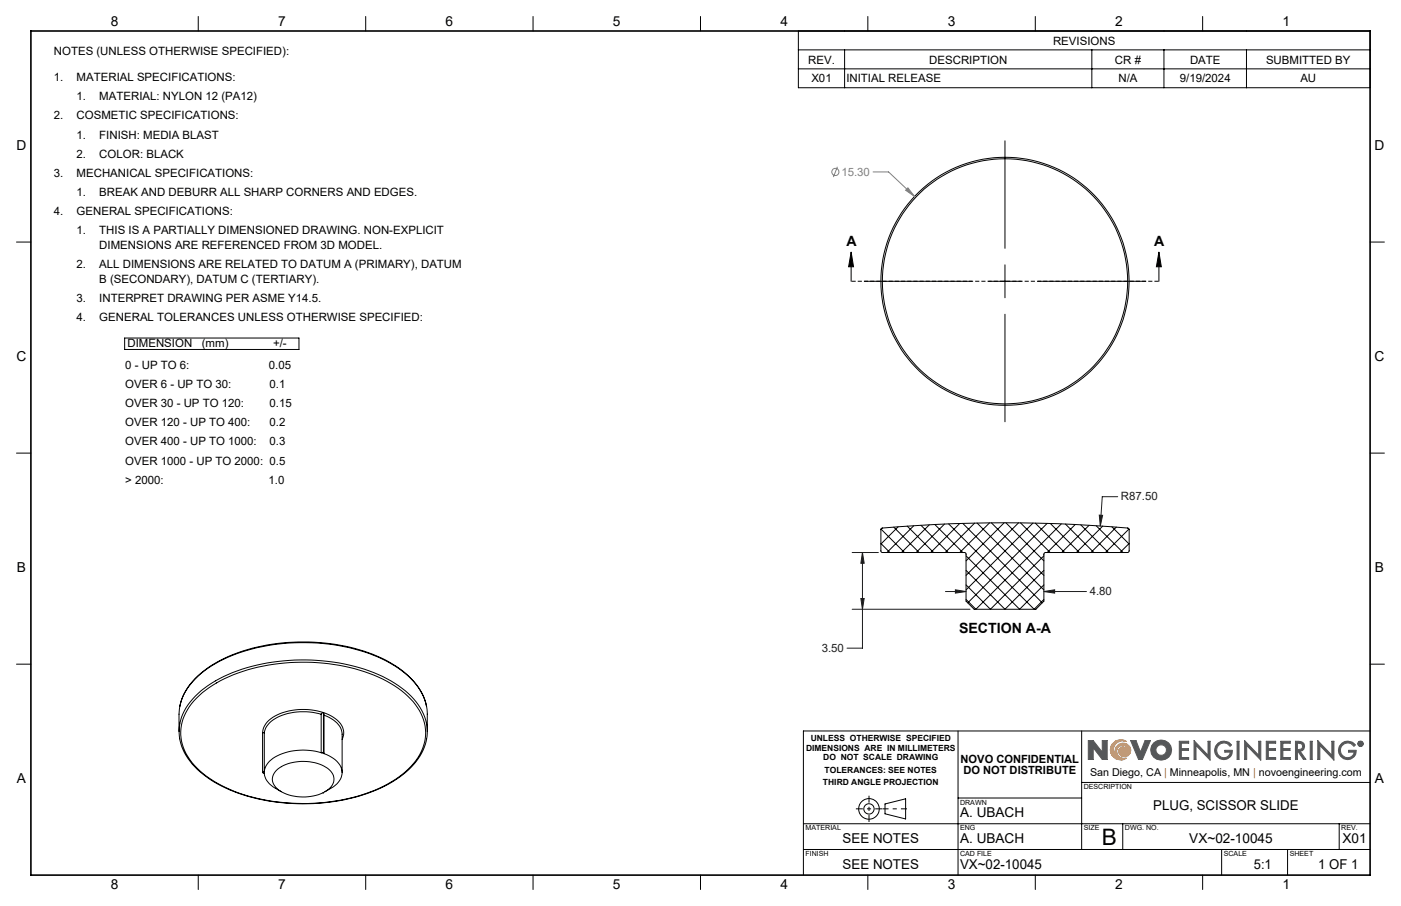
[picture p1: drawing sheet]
<svg xmlns="http://www.w3.org/2000/svg" width="432mm" height="279mm" viewBox="0 0 432 279" stroke-linecap="round" stroke-linejoin="round" font-family="sans-serif">
<g fill="none" stroke="#000" stroke-width=".31">
<path d="M61.1 5.1v4.5M112.7 5.1v4.5M164.3 5.1v4.5M215.9 5.1v4.5M267.5 5.1v4.5M319.1 5.1v4.5M370.7 5.1v4.5M5.1 74.6h4.4M422.3 74.6h4.4M5.1 139.7h4.4M422.3 139.7h4.4M271.5 167.6l2.8 2.8"/>
<path d="M271.5 163.2l7.3 7.2M271.6 163.1v-.1a404.7 404.7 0 0 1 76.3 0l.1 6.9-.4 .5-25.6 .1-.3 .4v14.5l-2.4 2.5h-19.1l-2.5-2.5v-14.6l-.2-.3-25.6-.1-.4-.4zM271.9 162.8l-.4 .5M275.4 162.6l7.9 7.8M276.8 162.5l-5.3 5.3M279.6 162.2l8.2 8.2M281.6 162.1l-8.2 8.3M283.8 162l8.4 8.4M286.4 161.9l-8.6 8.5M288.1 161.7l8.7 8.7M291.1 161.6l-8.7 8.8M292.4 161.6l26.3 26.3 3-3"/>
<path d="M295.8 161.4l-9 9M296.7 161.4l24.5 24.5M297.7 175.9l12 12 12-12M297.7 171.4l16.6 16.5 7.4-7.5M300.4 161.3l-9.1 9.1M301.1 161.3l20.6 20.6M305 161.3l-9.2 9.1M305.5 161.2l16.2 16.2M309.5 161.2l-11.8 11.8M310 161.2l11.7 11.8M313.9 161.2l-16.2 16.2M314.5 161.3l9.2 9.1"/>
<path d="M318.4 161.3l-20.7 20.6M319.1 161.3l9.1 9.1M321.7 171.4l-16.4 16.5-7.6-7.5M322.8 161.4l-24.5 24.5M323.7 161.4l9 9M327.1 161.6l-26.3 26.3-3.1-3M328.4 161.6l8.7 8.8M331.4 161.7l-8.6 8.7M333.1 161.9l8.5 8.5M335.7 162l-8.5 8.4M337.9 162.1l8.2 8.3M339.9 162.2l-8.1 8.2"/>
<path d="M342.7 162.5l5.3 5.3M344.1 162.6l-7.9 7.8M347.6 162.8l.4 .5M347.9 163.2l-7.2 7.2M348 167.6l-2.8 2.8M5.1 204.8h4.4M55.4 217.8a19.5 19.5 0 0 1 9.4-12.4 55.6 55.6 0 0 1 33.6-7.2 47.3 47.3 0 0 1 26.8 9.6 17.6 17.6 0 0 1 6.2 10M60.6 215.3a42 42 0 0 1 23.7-10.4 59.1 59.1 0 0 1 34.9 5.2 22 22 0 0 1 11.6 12.8 15.1 15.1 0 0 1-5.8 15.1 46.5 46.5 0 0 1-26.7 9.6 57.2 57.2 0 0 1-31.2-6 21.1 21.1 0 0 1-11.1-13 14.5 14.5 0 0 1 4.6-13.3zM99.7 219.7a18.7 18.7 0 0 0-16.8 2.4l-1.6 2.2-.4 1.7M99.7 219.7l-.7 .6M99.7 219.7l.2 .9M99.7 219.7a8.2 8.2 0 0 1 6.2 5.7v1.2l-.5 1.4"/>
<path d="M99.7 219.7v12.3M422.3 204.8h4.4M55.2 225.6v-5.4a15.8 15.8 0 0 1 5.9-11.7 45 45 0 0 1 24.7-9.9 58.4 58.4 0 0 1 34.7 6 20.6 20.6 0 0 1 11 13.3l.2 1.8v5.9M55.4 227.9a15 15 0 0 1 5.7-14 44.3 44.3 0 0 1 24.7-9.9 58 58 0 0 1 34.7 6 21 21 0 0 1 10.9 13.1 14.8 14.8 0 0 1-4.6 13.5 41.5 41.5 0 0 1-23.9 10.6 59.2 59.2 0 0 1-36-5.5 22.5 22.5 0 0 1-11.2-12.4l-.3-1.4M80.9 226l.4-.1 .2 .2M80.9 226v12.3M80.9 238.3l.6 .2M81.5 238.5a6.3 6.3 0 0 0 3.4 4.6l1.8 1.1M81.5 237.9v.6M81.5 226.1v11.8M81.5 237.9l-.6 .4M85.2 237.6a13.6 13.6 0 0 1 16.7 .2 3.8 3.8 0 0 1-1.2 6 14.1 14.1 0 0 1-15.3-.6 3.6 3.6 0 0 1-.2-5.6z"/>
<path d="M99 232.1a17.5 17.5 0 0 0-16 2.7l-1.1 1.5-.4 1.6M99 232.1l.9 .3M99 220.3a17.9 17.9 0 0 0-15.4 2.2l-1.7 2-.4 1.6M99 220.3v11.8M99.7 232l-.7 .1M99.7 232l.2 .4M99.9 232.4a7.1 7.1 0 0 1 5.5 6.1 6.2 6.2 0 0 1-3.5 4.6l-1.7 1.1M99.9 220.6a7.2 7.2 0 0 1 5.5 5.8v11.9M99.9 220.6v11.8M295.3 225.4v44.5M333.4 225.4v36.6M422.3 225.4h-174.7v44.5"/>
<path d="M99.7 244.4l-.1 .1M247.6 254h174.7M272.8 247.9l6.3-1.6v6.3l-6.3-1.6zM295.3 246.1h38.1M333.4 241.3h88.9M346 254v8M412.7 254v8M61.1 269.9v4.4M112.7 269.9v4.4M164.3 269.9v4.4M215.9 269.9v4.4M247.6 262h174.7"/>
<path d="M267.5 269.9v4.4M319.1 269.9v4.4M370.7 269.9v4.4M376.5 262v7.9M396.8 262v7.9"/>
<circle cx="309.8" cy="86.8" r="37.8"/>
<circle cx="309.8" cy="86.7" r="38.2"/>
<circle cx="267.8" cy="249.5" r="1.59"/>
<circle cx="267.8" cy="249.5" r="3.2"/>
</g>
<path d="M342.7 229.6a3.1 3.1 0 0 1 4.5-.9 2.82 2.82 0 0 0-3.9 1.7 2.82 2.82 0 0 0 2.3 3.6 2.45 2.45 0 0 1-1.1-4.2 2.45 2.45 0 0 1 4 1.5 1.88 1.88 0 0 1-1.9 2.1 1.88 1.88 0 0 1-1.8-2.2l.6-.7a1.82 1.82 0 0 1 2.4 1.5 1.89 1.89 0 0 0-2.6-2 1.89 1.89 0 0 0-.3 3.3l1.5 .6 .8-.1a3.2 3.2 0 0 1-4-.2 3.2 3.2 0 0 1-.5-4z" fill="none" stroke="#f78d2a" stroke-width=".31"/>
<g fill="none" stroke="#555759" stroke-width=".31">
<path d="M336.9 230.6v3.6h-1.5v-5.8h1.5l2.8 3.6M336.9 230.6h.1M337 230.6l2.7 3.6h1.5v-5.8h-1.5v3.6M339.7 232h.1M348.5 228.4h1.6l1.4 3.6 1.4-3.6h1.7l-2.5 5.8h-1.2zM363.5 228.6h2.9v.6h-2.3v1.7h2.2v.5h-2.2v2.2h2.3v.6h-2.9zM368 228.4l4.3 4.5v-4.3h.7v5.8l-4.4-4.5v4.3h-.6zM375.4 229.2a2.89 2.89 0 0 1 4.2 .5l-.5 .5a2.26 2.26 0 0 0-3.2-.7 2.26 2.26 0 0 0-.5 3.2 2.26 2.26 0 0 0 3.3 .4l.5-1.1h-1.7v-.6h2.3a2.78 2.78 0 0 1-4 2.5 2.78 2.78 0 0 1-.4-4.7zM381.3 228.6h.6v5.6h-.6zM383.6 228.4l4.3 4.5v-4.3h.7v5.8l-4.4-4.5v4.3h-.6zM390.3 228.6h2.9v.6h-2.3v1.7h2.2v.5h-2.2v2.2h2.3v.6h-2.9zM394.8 228.6h2.9v.6h-2.3v1.7h2.2v.5h-2.2v2.2h2.3v.6h-2.9z"/>
<path d="M399.3 228.6a2.74 2.74 0 0 1 2.6 .8l.2 .8-.3 .9-1.1 .6 1.8 2.5h-.8l-1.7-2.5h-.1v2.5h-.6zM399.9 229.2l1.1 .1a1.02 1.02 0 0 1 0 1.7l-1.1 .2zM403.8 228.6h.6v5.6h-.6zM406.2 228.4l4.3 4.5v-4.3h.6v5.8l-4.3-4.5v4.3h-.6zM413.6 229.2a2.89 2.89 0 0 1 4.2 .5l-.5 .5a2.25 2.25 0 0 0-3.3-.7 2.25 2.25 0 0 0-.2 3.4 2.25 2.25 0 0 0 3.4-.3l.1-.6h-1.6v-.6h2.3a2.79 2.79 0 0 1-4 2.5 2.79 2.79 0 0 1-.4-4.7zM419 228.9l.6 .1-.1 .4 .2 .4-.4-.4-.3 .4zM419.2 229l.3 .2-.3 .1z"/>
<circle cx="357.9" cy="231.3" r="1.64"/>
<circle cx="357.9" cy="231.3" r="3.2"/>
<circle cx="419.3" cy="229.4" r=".85"/>
<circle cx="419.3" cy="229.4" r=".71"/>
</g>
<path d="M279.5 249.4h-7.5" fill="none" stroke="#000" stroke-width=".31" stroke-dasharray="15.2 1.3 1.3 1.3" stroke-dashoffset="13.4" stroke-linecap="butt"/>
<path d="M263.8 249.4h8.1M267.8 245.4v8.1" fill="none" stroke="#000" stroke-width=".31" stroke-dasharray="15.2 1.3 1.3 1.3" stroke-dashoffset="13.1" stroke-linecap="butt"/>
<path d="M9.5 9.6h412.8v260.3h-412.8z" fill="none" stroke="#000" stroke-width=".5"/>
<path d="M343 229.1a3.2 3.2 0 0 1 4.2-.4 2.82 2.82 0 0 0-3.9 1.7 2.82 2.82 0 0 0 2.3 3.6 2.43 2.43 0 0 1-1.9-2.8 2.43 2.43 0 0 1 2.7-2 2.43 2.43 0 0 1 2.1 2.7 1.82 1.82 0 0 1-2.5 1.5 1.82 1.82 0 0 1-.9-2.7 1.73 1.73 0 0 1 2.7 1.3 1.9 1.9 0 0 0-2.6-2 1.9 1.9 0 0 0-.3 3.3l.8 .5h1.5a3.2 3.2 0 0 1-4.2-.4 3.2 3.2 0 0 1 0-4.3z" fill-rule="evenodd" fill="#f78d2a"/>
<path d="M335.4 228.4v5.8h1.5v-3.6l2.8 3.6h1.5v-5.8h-1.5v3.6l-2.8-3.6zM348.5 228.4l2.4 5.8h1.2l2.5-5.8h-1.7l-1.4 3.6-1.4-3.6zM355.6 229.1a3.1 3.1 0 0 0 .2 4.6 3.1 3.1 0 0 0 4.6-.6 3.1 3.1 0 0 0-1-4.5l-1.8-.4-1 .3zM356.2 231.3a1.65 1.65 0 0 1 3.3 0 1.65 1.65 0 0 1-3.3 0zM363.5 228.6v5.6h2.9v-.6h-2.3v-2.2h2.2v-.5h-2.2v-1.7h2.3v-.6zM368 228.4v5.8h.6v-4.3l4.4 4.5v-5.8h-.7v4.3zM375.2 229.3a2.79 2.79 0 0 0 .7 4.7 2.79 2.79 0 0 0 3.9-2.6h-2.3v.6h1.7a2.16 2.16 0 0 1-3 1.4 2.16 2.16 0 0 1-.9-3.2 2.22 2.22 0 0 1 3.8 0l.5-.5a2.92 2.92 0 0 0-4.4-.4zM381.3 228.6v5.6h.6v-5.6zM383.6 228.4v5.8h.6v-4.3l4.4 4.5v-5.8h-.7v4.3zM390.3 228.6v5.6h2.9v-.6h-2.3v-2.2h2.2v-.5h-2.2v-1.7h2.3v-.6zM394.8 228.6v5.6h2.9v-.6h-2.3v-2.2h2.2v-.5h-2.2v-1.7h2.3v-.6zM399.3 228.6v5.6h.6v-2.5l1.8 2.5h.8l-1.8-2.5 1.1-.6 .3-1.3a1.6 1.6 0 0 0-2.1-1.2zM399.9 229.2l1.3 .3 .3 .4-.3 1-1.3 .3zM403.8 228.6v5.6h.6v-5.6zM406.2 228.4v5.8h.6v-4.3l4.3 4.5v-5.8h-.6v4.3zM413.3 229.4a2.79 2.79 0 0 0 .9 4.6 2.79 2.79 0 0 0 3.8-2.6h-2.3v.6h1.6a2.18 2.18 0 0 1-3.2 1.3 2.18 2.18 0 0 1-.4-3.5 2.22 2.22 0 0 1 3.6 .4l.5-.5a2.89 2.89 0 0 0-4.5-.3zM419 228.9v.9h.2v-.4l.5 .4-.2-.4 .2-.4zM419.2 229l.3 .2-.3 .1zM418.5 229.4a.85 .85 0 0 0 1.7 0 .85 .85 0 0 0-1.7 0zM418.6 229.4a.71 .71 0 0 1 1.4 0 .71 .71 0 0 1-1.4 0z" fill-rule="evenodd" fill="#555759"/>
<g fill="none" stroke="#808080" stroke-width=".31">
<path d="M258.1 51.4l-1.2 3.2M269.1 53h4.8l8 7.6M279.8 57.9l2.1 2.7-2.8-1.9z"/>
<circle cx="257.5" cy="53" r="1.12"/>
</g>
<g fill="none" stroke="#000" stroke-width=".31">
<path d="M246.1 9.6h176.2v17.5h-176.2zM246.1 15.4h176.2M260.3 15.4v11.7M336.5 15.4v11.7M358.7 15.4v11.7M384.2 15.4v11.7M246.1 21.2h176.2M309.7 43.4v33.2M262.3 77.8l.8 4.5h-1.6zM262.3 77.8v8.9M357.2 77.8l.7 4.5h-1.5zM357.2 77.8v8.9"/>
<path d="M266.4 86.7h33.2M304.7 86.7h10.1M309.7 81.7v10.1M309.7 96.9v33.2M319.9 86.7h33.2M38.4 104.2h53.7v3.6h-53.7z"/>
</g>
<path d="M338.8 158.9h1l-.7 3.3zM344.5 153.2h-4.8l-.6 9M262.6 170.4h8.1M265.8 170.4l.5 3.3h-1zM265.8 170.4v29.5h-4.7M262.6 187.9h36.4M265.3 184.6h1l-.5 3.3zM291.4 182.4h6.3M294.5 181.9l3.2 .5-3.2 .5zM321.7 182.4l3.3-.5v1zM321.7 182.4h13.2" fill="none" stroke="#191924" stroke-width=".31"/>
<path d="M357.2 86.7h-94.9" fill="none" stroke="#000" stroke-width=".31" stroke-dasharray="1.3 .6" stroke-dashoffset="-.1" stroke-linecap="butt"/>
<path d="M357.2 77.8l.7 4.5h-1.5zM262.3 77.8l.8 4.5h-1.6z" fill="#000"/>
<path d="M338.8 158.9l.3 3.3 .7-3.3zM294.5 181.9l3.2 .5-3.2 .5zM321.7 182.4l3.3-.5v1zM265.8 170.4l.5 3.3h-1zM265.3 184.6h1l-.5 3.3z" fill="#191924"/>
<path d="M279.8 57.9l2.1 2.7-2.8-1.9z" fill="#808080"/>
<text font-size="7" x="339.5" y="260.5">B</text>
<g font-size="4.4">
<text x="260.9" y="75.8">A</text>
<text x="355.7" y="75.8">A</text>
<text x="295.6" y="195.3">SECTION A-A</text>
</g>
<g font-size="4.2">
<text x="34.1" y="8.1">8</text>
<text x="85.7" y="8.1">7</text>
<text x="137.3" y="8.1">6</text>
<text x="188.9" y="8.1">5</text>
<text x="240.5" y="8.1">4</text>
<text x="292.1" y="8.1">3</text>
<text x="343.7" y="8.1">2</text>
<text x="395.3" y="8.1">1</text>
<text x="5.1" y="46.4">D</text>
<text x="423.7" y="46.4">D</text>
<text x="5.1" y="111.4">C</text>
<text x="423.7" y="111.4">C</text>
<text x="5.2" y="176.5">B</text>
<text x="423.8" y="176.5">B</text>
<text x="5.2" y="241.6">A</text>
<text x="423.8" y="241.6">A</text>
<text x="355.5" y="249.9">PLUG, SCISSOR SLIDE</text>
<text x="295.9" y="252">A. UBACH</text>
<text x="259.7" y="260">SEE NOTES</text>
<text x="295.9" y="260">A. UBACH</text>
<text x="366.5" y="260">VX~02-10045</text>
<text x="413.8" y="260">X01</text>
<text x="259.7" y="267.9">SEE NOTES</text>
<text x="295.9" y="267.9">VX~02-10045</text>
<text x="386.5" y="267.9">5:1</text>
<text x="406.3" y="267.9">1 OF 1</text>
<text x="34.1" y="274.2">8</text>
<text x="85.7" y="274.2">7</text>
<text x="137.3" y="274.2">6</text>
<text x="188.9" y="274.2">5</text>
<text x="240.5" y="274.2">4</text>
<text x="292.1" y="274.2">3</text>
<text x="343.7" y="274.2">2</text>
<text x="395.3" y="274.2">1</text>
</g>
<g font-size="3.5">
<text x="16.6" y="17.1">NOTES (UNLESS OTHERWISE SPECIFIED):</text>
<text x="324.6" y="13.8">REVISIONS</text>
<text x="249.1" y="19.6">REV.</text>
<text x="286.4" y="19.6">DESCRIPTION</text>
<text x="343.6" y="19.6">CR #</text>
<text x="366.8" y="19.6">DATE</text>
<text x="390.2" y="19.6">SUBMITTED BY</text>
<text x="16.6" y="25">1.</text>
<text x="23.6" y="25">MATERIAL SPECIFICATIONS:</text>
<text x="250.1" y="25.4">X01</text>
<text x="260.9" y="25.4">INITIAL RELEASE</text>
<text x="344.7" y="25.4">N/A</text>
<text x="363.6" y="25.4">9/19/2024</text>
<text x="400.8" y="25.4">AU</text>
<text x="23.6" y="30.9">1.</text>
<text x="30.6" y="30.9">MATERIAL: NYLON 12 (PA12)</text>
<text x="16.6" y="36.8">2.</text>
<text x="23.6" y="36.8">COSMETIC SPECIFICATIONS:</text>
<text x="23.6" y="42.7">1.</text>
<text x="30.6" y="42.7">FINISH: MEDIA BLAST</text>
<text x="23.6" y="48.7">2.</text>
<text x="30.6" y="48.7">COLOR: BLACK</text>
<text x="16.6" y="54.6">3.</text>
<text x="23.6" y="54.6">MECHANICAL SPECIFICATIONS:</text>
<text x="23.6" y="60.5">1.</text>
<text x="30.6" y="60.5">BREAK AND DEBURR ALL SHARP CORNERS AND EDGES.</text>
<text x="16.6" y="66.4">4.</text>
<text x="23.6" y="66.4">GENERAL SPECIFICATIONS:</text>
<text x="23.6" y="72.3">1.</text>
<text x="30.6" y="72.3">THIS IS A PARTIALLY DIMENSIONED DRAWING. NON-EXPLICIT</text>
<text x="30.6" y="76.8">DIMENSIONS ARE REFERENCED FROM 3D MODEL.</text>
<text x="23.6" y="82.7">2.</text>
<text x="30.6" y="82.7">ALL DIMENSIONS ARE RELATED TO DATUM A (PRIMARY), DATUM</text>
<text x="30.6" y="87.3">B (SECONDARY), DATUM C (TERTIARY).</text>
<text x="23.6" y="93.2">3.</text>
<text x="30.6" y="93.2">INTERPRET DRAWING PER ASME Y14.5.</text>
<text x="23.6" y="99.1">4.</text>
<text x="30.6" y="99.1">GENERAL TOLERANCES UNLESS OTHERWISE SPECIFIED:</text>
<text x="39.3" y="107">DIMENSION</text>
<text x="62.2" y="107">(mm)</text>
<text x="84.2" y="107">+/-</text>
<text x="38.6" y="113.7">0 - UP TO 6:</text>
<text x="82.9" y="113.7">0.05</text>
<text x="38.6" y="119.6">OVER 6 - UP TO 30:</text>
<text x="83.1" y="119.6">0.1</text>
<text x="38.6" y="125.5">OVER 30 - UP TO 120:</text>
<text x="83.1" y="125.5">0.15</text>
<text x="38.6" y="131.4">OVER 120 - UP TO 400:</text>
<text x="83.1" y="131.4">0.2</text>
<text x="38.6" y="137.4">OVER 400 - UP TO 1000:</text>
<text x="83.1" y="137.4">0.3</text>
<text x="38.6" y="143.3">OVER 1000 - UP TO 2000: 0.5</text>
<text x="38.6" y="149.2">&gt; 2000:</text>
<text x="82.8" y="149.2">1.0</text>
<text x="296.1" y="235.2">NOVO CONFIDENTIAL</text>
<text x="296.9" y="238.7">DO NOT DISTRIBUTE</text>
</g>
<text font-size="3.5" fill="#808080" x="259.3" y="54.2">15.30</text>
<g font-size="3.5" fill="#191924">
<text x="345.5" y="154.3">R87.50</text>
<text x="335.9" y="183.6">4.80</text>
<text x="253.2" y="201.1">3.50</text>
</g>
<text font-size="3.3" x="336" y="239.4">San Diego, CA | Minneapolis, MN | novoengineering.com</text>
<g font-size="2.6">
<text x="248.4" y="231.5">DIMENSIONS ARE IN MILLIMETERS</text>
<text x="249.9" y="228.6">UNLESS OTHERWISE SPECIFIED</text>
<text x="253.7" y="234.4">DO NOT SCALE DRAWING</text>
<text x="254.2" y="238.5">TOLERANCES: SEE NOTES</text>
<text x="253.7" y="242.1">THIRD ANGLE PROJECTION</text>
</g>
<g font-size="2.2">
<text x="334" y="243.4">DESCRIPTION</text>
<text x="295.9" y="248.2">DRAWN</text>
<text x="248.3" y="256.1">MATERIAL</text>
<text x="295.9" y="256.1">ENG</text>
<text x="334" y="256.1">SIZE</text>
<text x="346.7" y="256.1">DWG. NO.</text>
<text x="413.4" y="256.1">REV.</text>
<text x="248.3" y="264">FINISH</text>
<text x="295.9" y="264">CAD FILE</text>
<text x="377.2" y="264">SCALE</text>
<text x="397.5" y="264">SHEET</text>
</g>
</svg>
